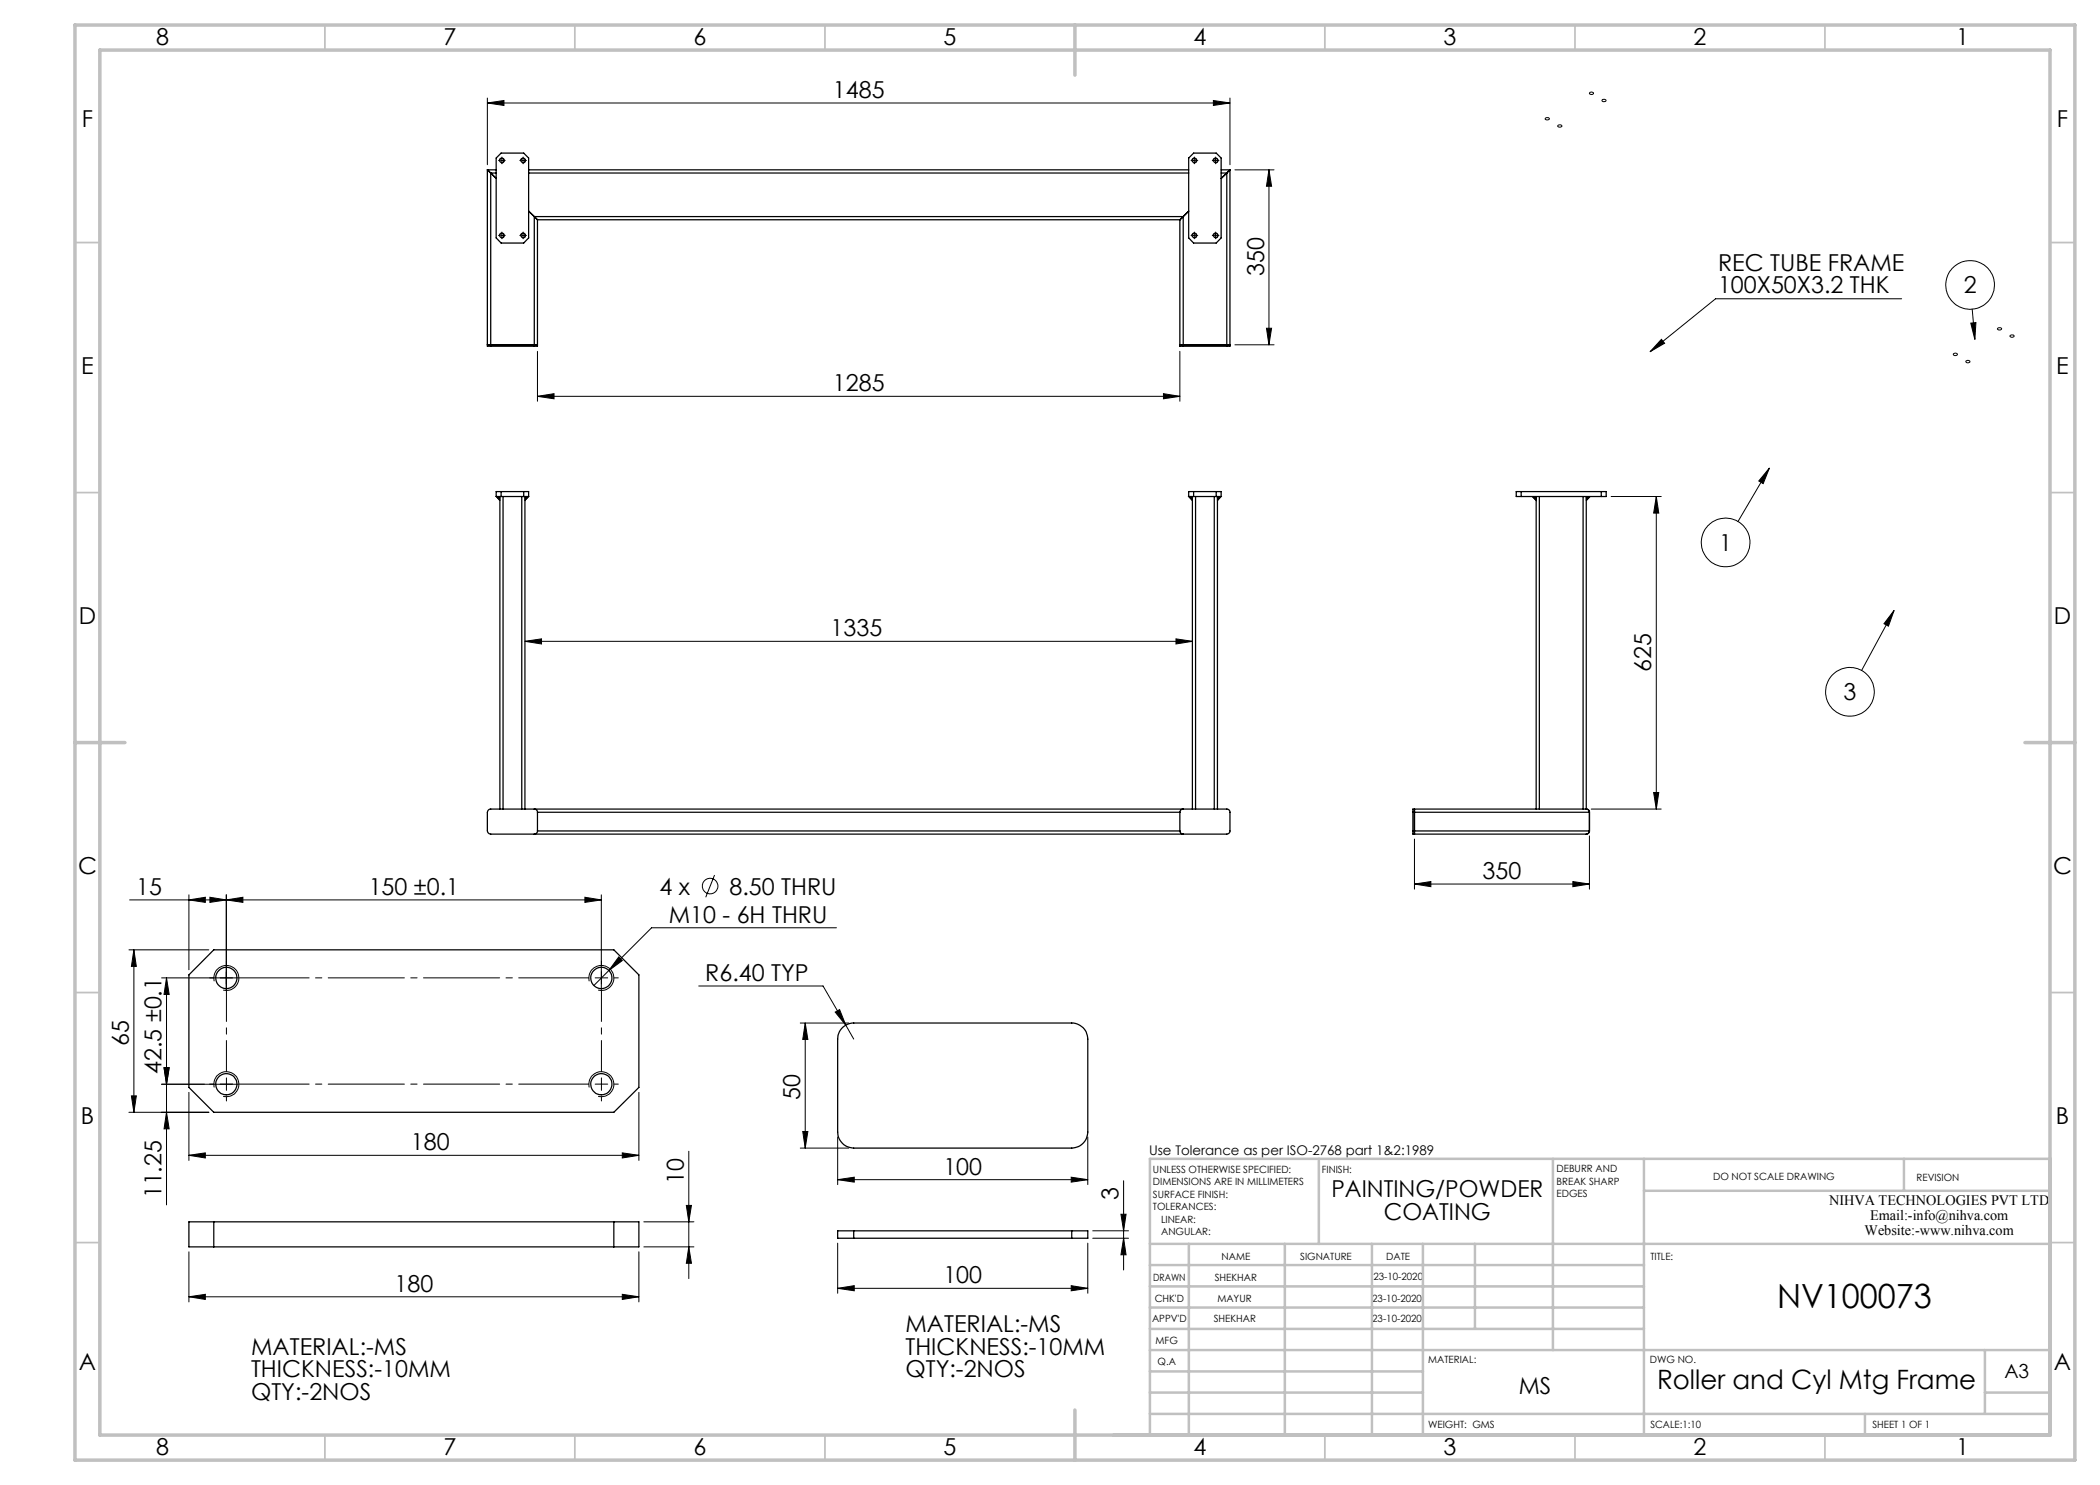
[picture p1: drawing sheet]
<svg xmlns="http://www.w3.org/2000/svg" width="420mm" height="297mm" viewBox="0 0 420 297" stroke-linecap="round" stroke-linejoin="round" font-family="sans-serif">
<g fill="none" stroke="#000" stroke-width=".2">
<path d="M97.5 19.6v13.3M246 19.6v13.3M318 18.4h.1a.3 .3 0 0 1 .5 0 .3 .3 0 0 1 0 .4l-.1 .1a.31 .31 0 0 1-.4 0 .31 .31 0 0 1-.1-.5zM320.5 20l.2-.1a.28 .28 0 0 1 .4 0 .28 .28 0 0 1 0 .4h-.1a.33 .33 0 0 1-.4 0 .33 .33 0 0 1-.1-.3zM97.5 20.6l3.3-.5v1zM97.5 20.6h148.5M99.9 32.2a.51 .51 0 0 1 .4-.6 .51 .51 0 0 1 .6 .6 .51 .51 0 0 1-.7 .4M100.1 32.1h.5M100.4 31.9v.4M104.1 32.2a.5 .5 0 0 1 .5-.6 .5 .5 0 0 1 .5 .6 .5 .5 0 0 1-.6 .4M104.4 32.1h.5M104.6 31.9v.4"/>
<path d="M238.4 32.2a.51 .51 0 0 1 .4-.6 .51 .51 0 0 1 .6 .6 .51 .51 0 0 1-.7 .4M238.6 32.1h.5M238.9 31.9v.4M242.6 32.2a.5 .5 0 0 1 .5-.6 .5 .5 0 0 1 .5 .6 .5 .5 0 0 1-.6 .4M242.7 20.1l3.3 .5-3.3 .5zM242.9 32.1h.4M243.1 31.9v.4M247 34h7.8M253.8 34v35M253.8 34l.5 3.2h-1zM309.1 23.7l.2-.2a.32 .32 0 0 1 .4 0 .32 .32 0 0 1 .1 .4l-.2 .1a.33 .33 0 0 1-.4 0 .33 .33 0 0 1-.1-.3zM311.6 25h.2a.32 .32 0 0 1 .4 0 .32 .32 0 0 1 .1 .3l-.2 .1a.29 .29 0 0 1-.4 0 .29 .29 0 0 1-.1-.4z"/>
<path d="M99.9 47.2a.51 .51 0 0 1 .4-.6 .51 .51 0 0 1 .6 .5 .51 .51 0 0 1-.7 .5M100.1 47.1h.5M100.4 46.8v.5M104.1 47.2a.5 .5 0 0 1 .5-.6 .5 .5 0 0 1 .5 .5 .5 .5 0 0 1-.6 .5M104.4 47.1h.5M104.6 46.8v.5M238.4 47.2a.51 .51 0 0 1 .4-.6 .51 .51 0 0 1 .6 .5 .51 .51 0 0 1-.7 .5M238.6 47.1h.5M238.9 46.8v.5M242.6 47.2a.5 .5 0 0 1 .5-.6 .5 .5 0 0 1 .5 .5 .5 .5 0 0 1-.6 .5M242.9 47.1h.4M243.1 46.8v.5"/>
<path d="M380.3 59.8h-37.2l-13.1 10.5M107.5 79.3l3.3-.6v1.1zM107.5 70.3v10M107.5 79.3h128.5M232.7 78.7l3.3 .6-3.3 .5zM236 70.3v10M247 69h7.8M253.3 65.6h1l-.5 3.4zM332.3 67.9l.6 .7-2.9 1.7zM390.7 70.8l.1-.1a.33 .33 0 0 1 .4-.1 .33 .33 0 0 1 .2 .4 .42 .42 0 0 1-.7-.2zM393.2 72.2l.1-.1a.33 .33 0 0 1 .5 0 .33 .33 0 0 1 .1 .4 .42 .42 0 0 1-.7-.3zM394.2 64.6l1-.1-.2 3.4z"/>
<path d="M394.4 61.8l.6 6.1M399.5 65.7l.3-.2a.32 .32 0 0 1 .3 0 .32 .32 0 0 1 .2 .4l-.3 .1a.33 .33 0 0 1-.3 0 .33 .33 0 0 1-.2-.3zM402.1 67.1l.2-.1a.32 .32 0 0 1 .3 0 .32 .32 0 0 1 .2 .3l-.3 .1a.29 .29 0 0 1-.4 0 .29 .29 0 0 1 0-.3zM99.2 99.3h.8v.8zM99.2 99.3l.8 .8M105 99.3h.7l-.7 .8zM105.7 99.3l-.7 .8M237.7 99.3h.8v.8zM237.7 99.3l.8 .8M243.5 99.3h.7l-.7 .8zM244.2 99.3l-.7 .8M306.5 99.3h.7v.8z"/>
<path d="M306.5 99.3l.7 .8M306.7 99.3h.5v.5zM306.7 99.3l.5 .5M317.3 99.3h.7l-.7 .8zM318 99.3l-.7 .8M322.2 99.3h10M331.3 99.3l.5 3.3h-1.1zM331.3 99.3v62.5M353.9 93.6l-6.3 10.7M353.9 93.6l-1.3 3.1-.8-.5zM105 128.3l3.3-.5v1zM105 128.3h133.5"/>
<path d="M235.2 127.8l3.3 .5-3.3 .5zM378.8 122.1l-6.5 12M378.8 122.1l-1.1 3.1-.9-.5zM330.7 158.5h1.1l-.5 3.3zM37.8 180l3.3-.5v1zM37.8 179v15M42 179.5l3.3 .5-3.3 .5zM45.3 180l3.3-.5v1zM45.3 179v19M117 179.5l3.3 .5-3.3 .5zM120.3 179v19M120.3 180h-94.4"/>
<path d="M142.9 175l-1.8 4.5M282.9 176.8l3.3-.5v1zM282.9 167.8v10M282.9 176.8h35M314.6 176.3l3.3 .5-3.3 .5zM317.9 167.2v10.6M318.2 161.8h14M25.8 190h16M26.8 190v32.5M26.8 190l.5 3.3h-1zM32.3 195.6h15.4M33.3 195.6l.5 3.3h-1z"/>
<path d="M33.3 195.6v45.4M42.9 196.2a2.5 2.5 0 0 1 2.2-3.1 2.5 2.5 0 0 1 2.7 2.7 2.5 2.5 0 0 1-3.2 2.2M117.9 196.2a2.5 2.5 0 0 1 2.2-3.1 2.5 2.5 0 0 1 2.7 2.7 2.5 2.5 0 0 1-3.2 2.2M123.8 191.4l.7 .7-2.7 2zM139.7 197.2h24.9l4.6 7.8M167.3 185.6h-37l-11.5 11.5M26.3 219.2h1l-.5 3.3zM32.3 216.8h15.4M32.8 213.5h1l-.5 3.3zM37.8 218.5v13.6M42.9 217.5a2.49 2.49 0 0 1 2.2-3.1 2.49 2.49 0 0 1 2.6 2.7 2.49 2.49 0 0 1-3.1 2.1M117.9 217.5a2.49 2.49 0 0 1 2.2-3.1 2.49 2.49 0 0 1 2.6 2.7 2.49 2.49 0 0 1-3.1 2.1"/>
<path d="M127.8 218.5v13.6M160.1 204.6h9.7M161 204.6l.6 3.3h-1.1zM161 204.6v25M167 202.4l.9-.5 1.3 3.1zM169.2 205l1.5 2.8M25.8 222.5h16M33.3 222.5l.5 3.3h-1zM37.8 231.1l3.3-.5v1zM37.8 231.1h90M124.5 230.6l3.3 .5-3.3 .5zM137.8 230.3v25.4"/>
<path d="M160.1 229.6h9.7M160.5 226.3h1.1l-.6 3.3zM167.5 235.9l3.4-.5v1zM167.5 227.4v9.5M167.5 235.9h50.1M214.2 235.4l3.4 .5-3.4 .5zM217.6 227.4v9.5M224.7 236.1v17.9M37.8 259.4l3.3-.5v1zM37.8 250.4v10M37.8 259.4h90M124.5 258.9l3.3 .5-3.3 .5z"/>
<path d="M127.8 250.4v10M128.8 244.4h10M128.8 249.4h10M137.3 241.1h1l-.5 3.3zM137.8 249.4l.5 3.3h-1zM167.5 257.7l3.4-.6v1.1zM167.5 248.6v10.1M167.5 257.7h50.1M214.2 257.1l3.4 .6-3.4 .5zM217.6 248.6v10.1M218.5 246.2h7.2M218.5 247.6h7.2"/>
<path d="M224.2 242.8h1l-.5 3.4zM224.7 247.6l.5 3.4h-1z"/>
<circle cx="394" cy="57" r="4.9"/>
<circle cx="345.1" cy="108.5" r="4.9"/>
<circle cx="370" cy="138.4" r="4.9"/>
<circle cx="142" cy="177.2" r="1.55"/>
</g>
<g fill="none" stroke="#c0c0c0" stroke-width=".35">
<path d="M65 5v5M115 5v5M165 5v5M265 5v5M315 5v5M365 5v5M15 48.5h5M410 48.5h5M15 98.5h5M410 98.5h5M15 198.5h5M410 198.5h5"/>
<path d="M15 248.5h5M410 248.5h5M65 287v5M115 287v5M165 287v5M265 287v5M315 287v5M365 287v5"/>
</g>
<g fill="none" stroke="#c0c0c0" stroke-width=".5">
<path d="M263.8 231.8v17M310.6 231.8v38.2M328.8 231.8v55.2M328.8 238.2h81.2M380.8 231.8v6.4M410 231.8h-180v55.2M230 248.8h180M230 257.3h98.8M230 253h98.8M237.8 248.8v38.2M257 248.8v38.2M274.4 248.8v38.2"/>
<path d="M284.6 248.8v38.2M295 248.8v17M230 265.8h98.8M230 261.5h98.8M230 278.5h54.6M230 274.3h54.6M230 270h180M397 278.5h13M397 270v12.8M230 282.8h180M373 282.8v4.2"/>
</g>
<path d="M15 5h400v287h-400zM20 10h390v277h-390zM215 5v10M15 148.5h10M405 148.5h10M215 282v10" fill="none" stroke="#c0c0c0" stroke-width=".7"/>
<g fill="none" stroke="#000" stroke-width=".2" stroke-dasharray="15.2 1.3 1.3 1.3">
<path d="M99.9 32.1h-.2M100.4 31.6v-.2M100.4 32.6v.2M100.9 32.1h.2M104.1 32.1h-.1M104.6 31.6v-.2M104.6 32.6v.2M105.1 32.1h.2M238.4 32.1h-.2M238.9 31.6v-.2M238.9 32.6v.2M239.4 32.1h.2"/>
<path d="M242.6 32.1h-.1M243.1 31.6v-.2M243.1 32.6v.2M243.6 32.1h.2M99.9 47.1h-.2M100.4 46.6v-.2M100.4 47.6v.2M100.9 47.1h.2M104.1 47.1h-.1M104.6 46.6v-.2M104.6 47.6v.2M105.1 47.1h.2"/>
<path d="M238.4 47.1h-.2M238.9 46.6v-.2M238.9 47.6v.2M239.4 47.1h.2M242.6 47.1h-.1M243.1 46.6v-.2M243.1 47.6v.2M243.6 47.1h.2M42.8 195.6h-.9M45.3 193.1v-.9M120.3 195.6v-1.3M120.3 195.6h-1.3"/>
<path d="M120.3 195.6v1.2M120.3 195.6h1.2M120.3 193.1v-.9M122.8 195.6h.9M42.8 216.8h-.9M45.3 216.8v-1.2M45.3 216.8h-1.3M45.3 216.8v1.3M45.3 216.8h1.2M45.3 219.3v.9M120.3 216.8v-1.2M120.3 216.8h-1.3"/>
<path d="M120.3 216.8v1.3M120.3 216.8h1.2M120.3 219.3v.9M122.8 216.8h.9"/>
</g>
<path d="M47.8 195.6h70M47.8 216.8h70" fill="none" stroke="#000" stroke-width=".2" stroke-dasharray="15.2 1.3 1.3 1.3" stroke-dashoffset="1.2"/>
<path d="M45.3 214.3v-16.2M120.3 214.3v-16.2" fill="none" stroke="#000" stroke-width=".2" stroke-dasharray="15.2 1.3 1.3 1.3" stroke-dashoffset="9"/>
<g fill="#000">
<path d="M242.7 20.1l3.3 .5-3.3 .5zM97.5 20.6l3.3-.5v1z"/>
<path d="M253.8 34l.5 3.2h-1zM253.3 65.6h1l-.5 3.4z"/>
<path d="M332.3 67.9l.6 .7-2.9 1.7zM394.2 64.6l1-.1-.2 3.4zM378.8 122.1l-1.1 3.1-.9-.5zM353.9 93.6l-1.3 3.1-.8-.5z"/>
<path d="M306.7 99.3h.5v.5zM306.5 99.3h.7v.8zM317.3 99.3h.7l-.7 .8z"/>
<path d="M331.3 99.3l.5 3.3h-1.1zM330.7 158.5h1.1l-.5 3.3zM26.8 190l.5 3.3h-1zM26.3 219.2h1l-.5 3.3zM32.8 213.5h1l-.5 3.3zM33.3 222.5l.5 3.3h-1z"/>
<path d="M243.5 99.3h.7l-.7 .8zM237.7 99.3l.8 .8v-.8zM105 99.3h.7l-.7 .8zM99.2 99.3l.8 .8v-.8z"/>
<path d="M105 128.3l3.3-.5v1zM235.2 127.8l3.3 .5-3.3 .5zM107.5 79.3l3.3-.6v1.1zM232.7 78.7l3.3 .6-3.3 .5zM123.8 191.4l-2 2.7 2.7-2zM167 202.4l2.2 2.6-1.3-3.1zM167.5 235.9l3.4-.5v1zM214.2 235.4l3.4 .5-3.4 .5zM167.5 257.7l3.4-.6v1.1zM214.2 257.1l3.4 .6-3.4 .5z"/>
<path d="M45.3 180l3.3-.5v1zM117 179.5l3.3 .5-3.3 .5z"/>
<path d="M282.9 176.8l3.3-.5v1zM314.6 176.3l3.3 .5-3.3 .5z"/>
<path d="M33.3 195.6l.5 3.3h-1zM32.8 213.5h1l-.5 3.3z"/>
<path d="M161 204.6l.6 3.3h-1.1zM160.5 226.3h1.1l-.6 3.3zM224.2 242.8h1l-.5 3.4zM224.7 247.6l.5 3.4h-1z"/>
<path d="M37.8 231.1l3.3-.5v1zM124.5 230.6l3.3 .5-3.3 .5zM37.8 180l3.3-.5v1zM42 179.5l3.3 .5-3.3 .5z"/>
<path d="M37.8 259.4l3.3-.5v1zM124.5 258.9l3.3 .5-3.3 .5z"/>
<path d="M137.3 241.1h1l-.5 3.3zM137.8 249.4l.5 3.3h-1z"/>
</g>
<g fill="none" stroke="#000" stroke-width=".25">
<path d="M97.5 34v35.2h.6M97.5 34l.6 .6M97.5 34h1.7M98.1 34.6v34.6M98.1 34.6l1.1 1.1M98.1 34.6h1.1M100.2 30.6h4.5l1 1v16l-1 1h-4.5l-1-1v-16zM105.7 34h132M105.7 34.6h132M238.7 30.6h4.5l1 1v16l-1 1h-4.5l-1-1v-16zM244.2 34h1.8M244.2 34.6h1.2"/>
<path d="M245.4 34.6v34.6M245.4 34.6l-1.2 1.1M246 34v35.2h-.6M246 34l-.6 .6M105.7 42.2l1.2 1.1M106.9 43.3l.6 .7M106.9 43.3v25.9M106.9 43.3h129.7M107.5 44v25.2h-.6M107.5 44h128.5M236 44v25.2h.6M236.6 43.3l-.6 .7"/>
<path d="M236.6 43.3v25.9M237.7 42.2l-1.1 1.1M97.5 69h9.4M98.1 69.2h8.8M106.9 69h.6zM236 69h10M236.6 69.2h8.8M99.2 98.3h6.5v1h-6.5zM100 99.3v62.5M100.2 98.3v1M100.6 99.3v62.5M104.4 99.3v62.5"/>
<path d="M104.7 98.3v1M105 99.3v62.5M237.7 98.3h6.5v1h-6.5zM238.5 99.3v62.5M238.7 98.3v1M239.1 99.3v62.5M242.9 99.3v62.5M243.2 98.3v1M243.5 99.3v62.5M303.2 98.3h18v1h-18zM304.2 98.3v1M307.2 99.3v62.5"/>
<path d="M307.9 99.3v62.5M316.6 99.3v62.5M317.3 99.3v62.5M320.3 98.3v1M97.7 162l.3-.2h147.4a.6 .6 0 0 1 .6 .7v3.7a.66 .66 0 0 1-.6 .6h-147.3a.74 .74 0 0 1-.6-.6v-3.7zM106.9 161.8a.6 .6 0 0 1 .6 .7M107.5 166.2a.66 .66 0 0 1-.6 .6M107.5 162.5v3.7M107.5 166.2h128.5M107.5 162.5h128.5M236 166.2a.74 .74 0 0 0 .6 .6M236 162.5v3.7"/>
<path d="M236.6 161.8a.66 .66 0 0 0-.6 .7M282.6 166.2v.6h34.7M282.6 166.2h35.3M282.6 162.5h35.3M282.6 162.5v3.7M282.9 161.8v5M317.3 161.8h-34.7v.7M317.3 161.8l.3 .2 .3 .5M317.3 161.8a.6 .6 0 0 1 .6 .7M317.9 166.2l-.3 .5-.3 .1M317.9 166.2a.66 .66 0 0 1-.6 .6M317.9 162.5v3.7"/>
<path d="M42.8 190h80l5 5v22.5l-5 5h-80l-5-5v-22.5zM168.5 205.5l.9-.6 1-.3h43.9a3.2 3.2 0 0 1 3.3 3.2v18.6a3.3 3.3 0 0 1-3.3 3.2h-43.6a3.3 3.3 0 0 1-3.2-3.2v-18.6l.4-1.4zM37.8 244.4h90v5h-90zM42.8 244.4v5M122.8 244.4v5M170.7 246.2h-3.2v1.4h3.2M170.7 246.2v1.4M170.7 246.2h43.6M170.7 247.6h43.6M214.3 246.2h3.3v1.4h-3.3M214.3 246.2v1.4"/>
<circle cx="100.4" cy="32.1" r=".42"/>
<circle cx="104.6" cy="32.1" r=".42"/>
<circle cx="238.9" cy="32.1" r=".42"/>
<circle cx="243.1" cy="32.1" r=".42"/>
<circle cx="100.4" cy="47.1" r=".43"/>
<circle cx="104.6" cy="47.1" r=".43"/>
<circle cx="238.9" cy="47.1" r=".43"/>
<circle cx="243.1" cy="47.1" r=".43"/>
<circle cx="45.3" cy="195.6" r="2.13"/>
<circle cx="120.3" cy="195.6" r="2.13"/>
<circle cx="45.3" cy="216.8" r="2.13"/>
<circle cx="120.3" cy="216.8" r="2.13"/>
</g>
<text font-size="6.7" x="355.4" y="261.6">NV100073</text>
<text font-size="5.3" x="331.4" y="277.8">Roller and Cyl Mtg Frame</text>
<g font-size="4.7">
<text x="31.2" y="9">8</text>
<text x="88.7" y="9">7</text>
<text x="138.7" y="9">6</text>
<text x="188.7" y="9">5</text>
<text x="238.7" y="9">4</text>
<text x="288.7" y="9">3</text>
<text x="338.7" y="9">2</text>
<text x="391.2" y="9">1</text>
<text x="166.6" y="19.6">1485</text>
<text x="16.4" y="25.5">F</text>
<text x="411.4" y="25.5">F</text>
<text x="252.8" y="55.2" transform="rotate(-90 252.8 55.2)">350</text>
<text x="343.6" y="54.1">REC TUBE FRAME</text>
<text x="343.6" y="58.7">100X50X3.2 THK</text>
<text x="392.7" y="58.7">2</text>
<text x="16.3" y="74.7">E</text>
<text x="411.3" y="74.7">E</text>
<text x="166.6" y="78.2">1285</text>
<text x="343.9" y="110.2">1</text>
<text x="15.8" y="124.7">D</text>
<text x="410.8" y="124.7">D</text>
<text x="166.1" y="127.2">1335</text>
<text x="330.2" y="134.4" transform="rotate(-90 330.2 134.4)">625</text>
<text x="368.7" y="140">3</text>
<text x="15.6" y="174.7">C</text>
<text x="27.3" y="178.9">15</text>
<text x="73.7" y="178.9">150 ±0.1</text>
<text x="131.9" y="178.9">4 x</text>
<text x="145.9" y="178.9">8.50 THRU</text>
<text x="296.5" y="175.8">350</text>
<text x="410.6" y="174.7">C</text>
<text x="133.7" y="184.5">M10 - 6H THRU</text>
<text x="141.1" y="196.2">R6.40 TYP</text>
<text x="25.8" y="209.3" transform="rotate(-90 25.8 209.3)">65</text>
<text x="32.3" y="214.8" transform="rotate(-90 32.3 214.8)">42.5 ±0.1</text>
<text x="160.1" y="220" transform="rotate(-90 160.1 220)">50</text>
<text x="16.2" y="224.7">B</text>
<text x="411.2" y="224.7">B</text>
<text x="82.2" y="230">180</text>
<text x="32.3" y="239.7" transform="rotate(-90 32.3 239.7)">11.25</text>
<text x="136.8" y="236.7" transform="rotate(-90 136.8 236.7)">10</text>
<text x="188.7" y="234.9">100</text>
<text x="266.3" y="239.5">PAINTING/POWDER</text>
<text x="223.7" y="240" transform="rotate(-90 223.7 240)">3</text>
<text x="276.8" y="244">COATING</text>
<text x="188.7" y="256.6">100</text>
<text x="78.9" y="258.3">180</text>
<text x="181.1" y="266.4">MATERIAL:-MS</text>
<text x="15.8" y="274">A</text>
<text x="50.2" y="271">MATERIAL:-MS</text>
<text x="50.2" y="275.5">THICKNESS:-10MM</text>
<text x="181.1" y="271">THICKNESS:-10MM</text>
<text x="181.1" y="275.5">QTY:-2NOS</text>
<text x="410.8" y="274">A</text>
<text x="50.2" y="280">QTY:-2NOS</text>
<text x="303.7" y="278.9">MS</text>
<text x="31.2" y="291">8</text>
<text x="88.7" y="291">7</text>
<text x="138.7" y="291">6</text>
<text x="188.7" y="291">5</text>
<text x="238.7" y="291">4</text>
<text x="288.7" y="291">3</text>
<text x="338.7" y="291">2</text>
<text x="391.2" y="291">1</text>
</g>
<text font-size="3.9" x="400.9" y="275.5">A3</text>
<g font-size="2.9">
<text x="365.8" y="241">NIHVA TECHNOLOGIES PVT LTD</text>
<text x="374" y="244">Email:-info@nihva.com</text>
<text x="372.9" y="247">Website:-www.nihva.com</text>
</g>
<text font-size="2.7" x="229.8" y="231.1">Use Tolerance as per ISO-2768 part 1&amp;2:1989</text>
<g font-size="2">
<text x="230.6" y="234.6">UNLESS OTHERWISE SPECIFIED:</text>
<text x="230.6" y="237.1">DIMENSIONS ARE IN MILLIMETERS</text>
<text x="230.6" y="239.6">SURFACE FINISH:</text>
<text x="264.4" y="234.6">FINISH:</text>
<text x="311.3" y="234.5">DEBURR AND</text>
<text x="311.3" y="237">BREAK SHARP</text>
<text x="311.3" y="239.5">EDGES</text>
<text x="342.6" y="236">DO NOT SCALE DRAWING</text>
<text x="383.3" y="236.2">REVISION</text>
<text x="230.6" y="242.1">TOLERANCES:</text>
<text x="232.2" y="244.6">LINEAR:</text>
<text x="232.2" y="247.1">ANGULAR:</text>
<text x="244.3" y="252">NAME</text>
<text x="260" y="251.9">SIGNATURE</text>
<text x="277.2" y="251.9">DATE</text>
<text x="330.1" y="251.9">TITLE:</text>
<text x="230.6" y="256.1">DRAWN</text>
<text x="243" y="256.1">SHEKHAR</text>
<text x="274.7" y="255.9">23-10-2020</text>
<text x="230.9" y="260.3">CHK'D</text>
<text x="243.5" y="260.3">MAYUR</text>
<text x="274.4" y="260.3">23-10-2020</text>
<text x="230.4" y="264.4">APPV'D</text>
<text x="231.1" y="268.8">MFG</text>
<text x="242.8" y="264.4">SHEKHAR</text>
<text x="274.4" y="264.4">23-10-2020</text>
<text x="231.5" y="273">Q.A</text>
<text x="285.6" y="272.5">MATERIAL:</text>
<text x="330" y="272.5">DWG NO.</text>
<text x="285.6" y="285.5">WEIGHT: GMS</text>
<text x="330.1" y="285.6">SCALE:1:10</text>
<text x="374.5" y="285.6">SHEET 1 OF 1</text>
</g>
</svg>
